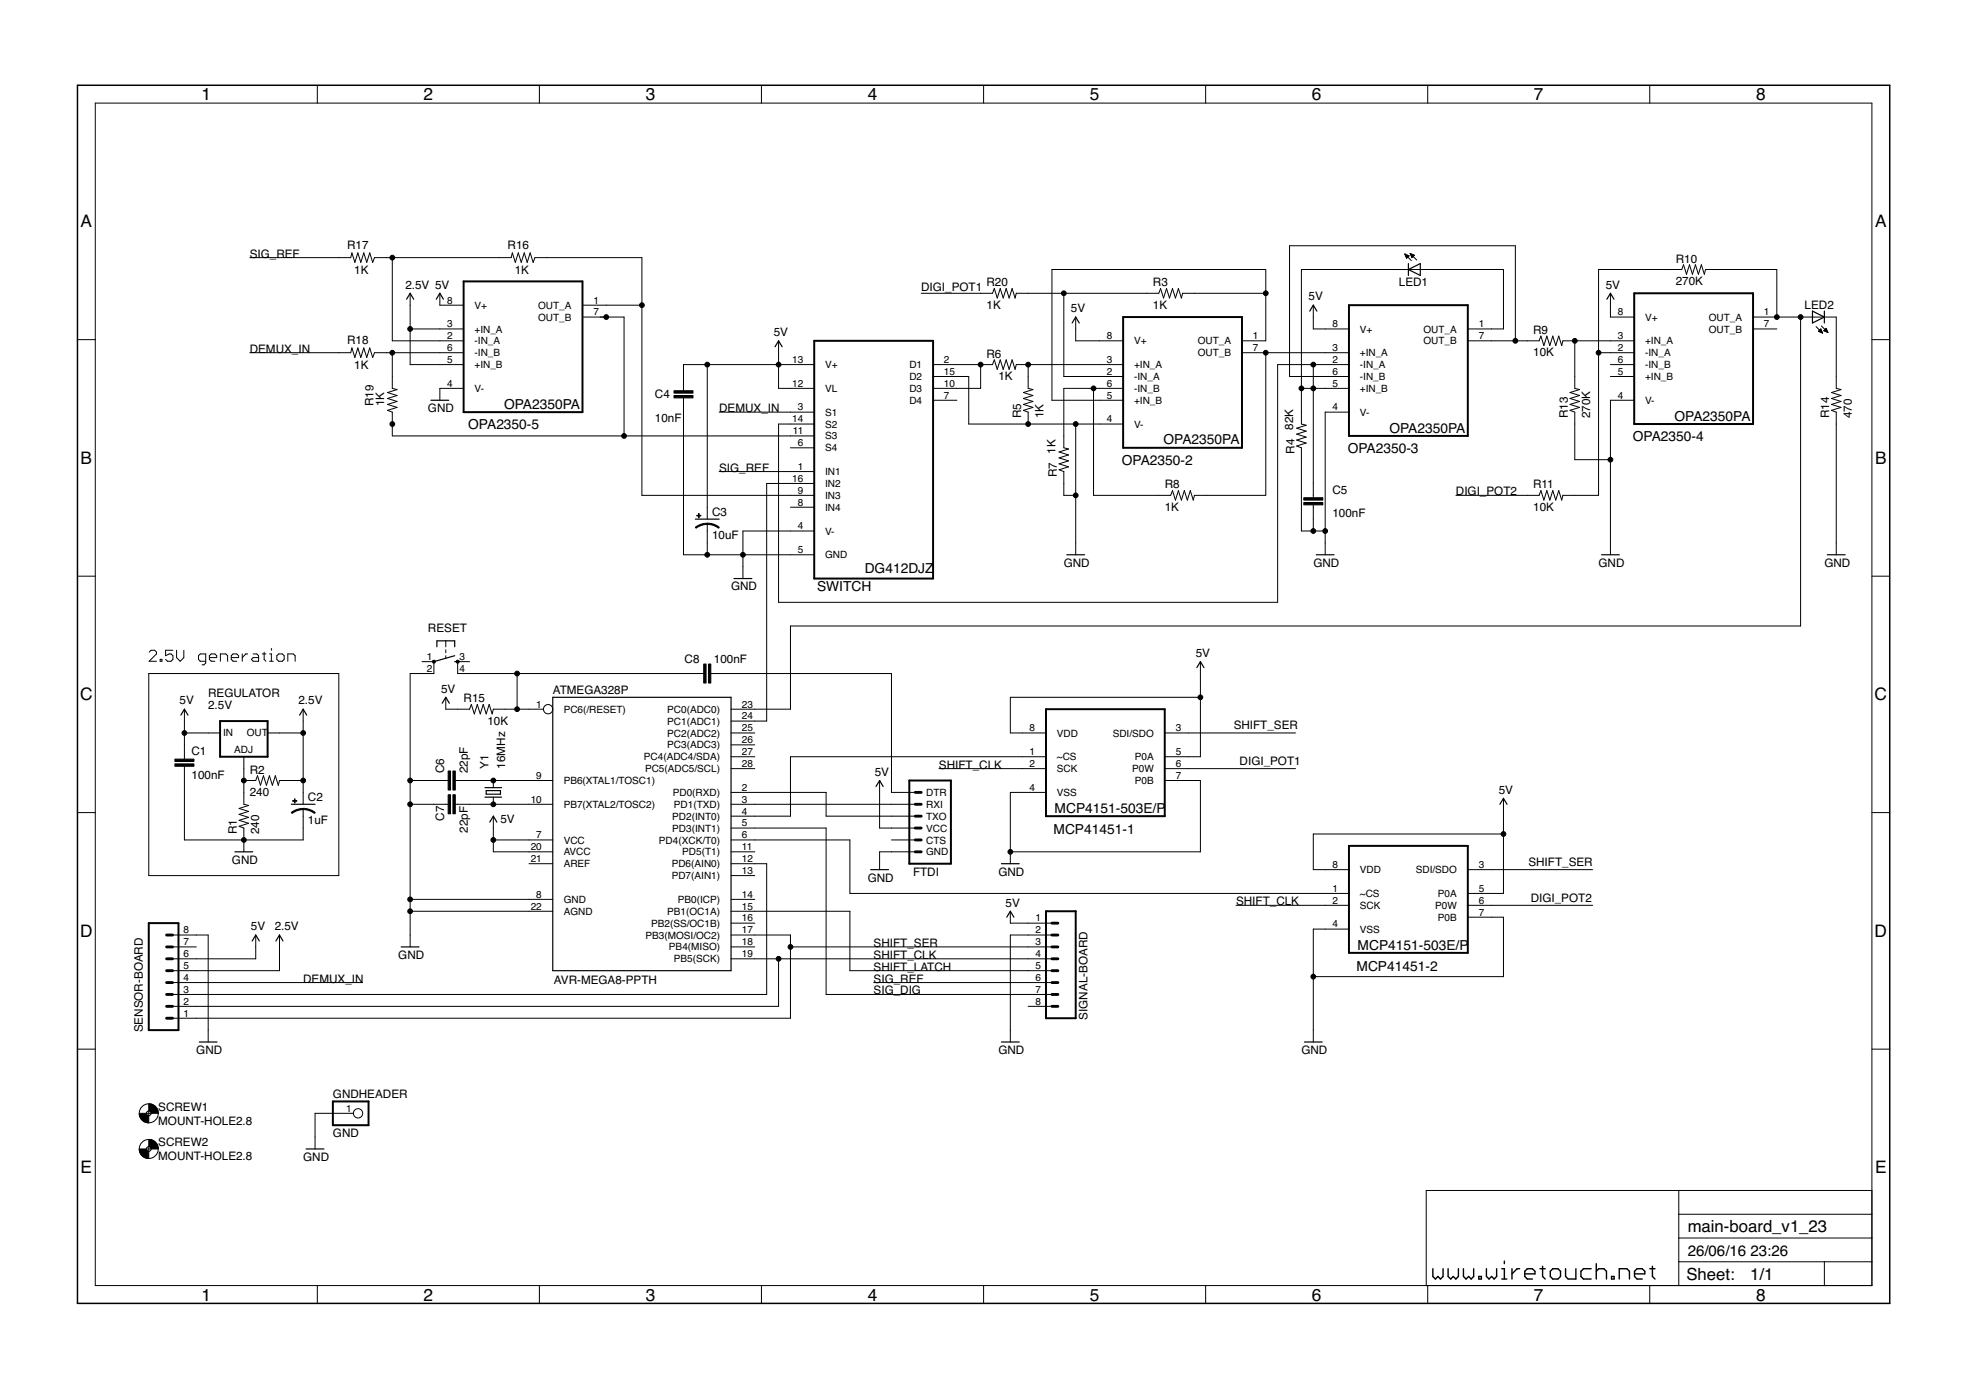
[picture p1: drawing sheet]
<svg xmlns="http://www.w3.org/2000/svg" width="420mm" height="297mm" viewBox="0 0 420 297" stroke-linecap="round" stroke-linejoin="round" font-family="sans-serif">
<g fill="none" stroke="#000" stroke-width=".21">
<path d="M67.8 18.2v3.8M115.3 18.2v3.8M162.7 18.2v3.8M210.2 18.2v3.8M257.7 18.2v3.8M305.1 18.2v3.8M352.6 18.2v3.8M20.4 22h379.6v252.7h-379.6zM53.4 55.1h21.6l.2-1.1 .6 2.1 .7-2.1 .6 2.1 .6-2.1 .7 2.1 .6-2.1 .7 2.1 .3-1h29.2l.3-1.1 .6 2.1 .7-2.1 .6 2.1 .6-2.1 .7 2.1 .6-2.1 .6 2.1 .4-1h22.9v50.8h36.8M83.8 55.1v17.7h15.3M300.2 54.3l1.4 1.4M300.2 54.3l.9 .4"/>
<path d="M300.2 54.3l.4 .9 .5-.5M300.2 54.3h.1M300.3 54.4h.3M300.3 54.6h.5M300.4 54.7h.7M300.4 54.8h.6M300.5 54.9h.4M300.5 55h.3M300.6 55.2h.1M301.4 54.2l1.4 1.4M301.4 54.2l.9 .3M301.4 54.2l.4 .9"/>
<path d="M301.4 54.2h.1M301.4 54.3h.3M301.5 54.4h.5M301.5 54.6h.8M301.6 54.7h.5M301.6 54.8h.4M301.7 54.9h.2M301.8 55h.1M302.3 54.5l-.5 .6M16.6 72.6h3.8M53.4 75.4h21.6l.2-1 .6 2 .7-2 .6 2 .6-2 .7 2 .6-2 .7 2 .3-1h19.1M83.8 75.4v7.6l1.1 .2-2.1 .7 2.1 .6-2.1 .7 2.1 .6-2.1 .6 2.1 .7-2.1 .6 1 .4v5.1h90.2"/>
<path d="M87.7 62.7v15.2h11.4M87.7 70.3h11.4M94 62.7v2.5h5.1M124.5 67.8h8.9v25.4M124.5 65.2h12.7M151.2 77.9v33M166.4 72.8v10.2h7.6M174 77.9h-27.9v5.6M196.9 62.7h15.2l.4-1 .6 2 .7-2 .6 2 .6-2 .7 2 .6-2 .6 2 .3-1h30.4l.4-1 .7 2 .6-2 .6 2 .7-2 .6 2 .6-2 .7 2 .2-1h17.8M199.4 77.9h12.7l.4-1 .6 2 .7-2 .6 2 .6-2 .7 2 .6-2 .6 2 .3-1h22.8M209.6 77.9v5.1h-10.2M219.7 77.9v5.1l1 .2-2 .7 2 .6-2 .7 2 .6-2 .6 2 .7-2 .6 1 .4v2.5"/>
<path d="M227.4 62.7v17.8h12.6M229.9 67.8v5h10.1M265.4 72.8h5.1v-15.2h-45.7v27.9h15.2M265.4 75.4h22.9M270.5 75.4v30.5h-15.2l-.3 1-.6-2.1-.7 2.1-.6-2.1-.6 2.1-.7-2.1-.6 2.1-.6-2.1-.4 1.1h-16.5v-22.9M280.7 65.2v5.1h7.6M280.7 77.9v28.5M288.3 77.9h-15.3v50.8h-106.6v-38.1h7.6M313.7 70.3h7.6v-12.7h-43.2v33l1 .3-2 .6 2 .6-2 .7 2 .6-2 .6 2 .7-2 .6 1 .4v17.8h5.1M313.7 72.8h15.2l.4-1 .6 2.1 .7-2.1 .6 2.1 .7-2.1 .6 2.1 .6-2.1 .7 2.1 .2-1.1h15.2M323.8 72.8v-20.3h-48.2v28h12.7M336.5 72.8v10.2l1.1 .2-2.1 .7 2.1 .6-2.1 .7 2.1 .6-2.1 .6 2.1 .7-2.1 .6 1 .4v10.1h7.7"/>
<path d="M341.6 75.4h7.6M344.2 77.9h5M344.2 62.7v5.1h5M374.6 70.3h5.1M374.6 67.8h17.8v15.2l1 .2-2 .7 2 .6-2 .7 2 .6-2 .6 2 .7-2 .6 1 .4v30.5M379.7 67.8v-10.2h-15.2l-.3 1-.6-2-.6 2-.7-2-.6 2-.6-2-.7 2-.6-2-.4 1h-17.8v48.3h-7.6l-.2 1-.7-2.1-.6 2.1-.6-2.1-.7 2.1-.6-2.1-.7 2.1-.6-2.1-.4 1.1h-17.8M384.8 67.8v66h-215.9v17.8h-12.7M388.1 69.8l1.4 1.4M388.7 70.7h.6M388.7 70.8h.7M388.8 70.6h.5M388.9 70.5h.3"/>
<path d="M389 71h.4M389.1 70.4h.1M389.1 70.3l.4 .9-.9-.4zM389.3 69.7l1.4 1.4M389.3 71.1h.2M389.8 70.7l.5-.5 .4 .9zM389.8 70.6h.6M389.9 70.7h.6M390 70.5h.4M390.1 70.4h.3M390.1 70.8h.4M390.2 70.2h.1"/>
<path d="M390.4 71h.2M400 72.6h3.9M99.1 83h-5.1v2.5M146.1 85v33.6h27.9M153.7 88.1h20.3M168.9 95.7h5.1M199.4 80.5h7.6v10.1h33M199.4 85.5h5.1M229.9 90.6v28M240 83h-12.6v12.7l1 .2-2.1 .7 2.1 .6-2.1 .7 2.1 .6-2.1 .6 2.1 .7-2.1 .6 1.1 .4v5.1h2.5M278.1 83h10.2M288.3 88.1h-5.1v30.5"/>
<path d="M344.2 80.5h5M349.2 85.5h-5v33.1M151.2 112v6.6M153.7 100.8h20.3M168.9 108.4h5.1M174 103.3h-10.1v50.8h-7.7M174 113.5h-15.2v10.1M280.7 107.9v5.6M16.6 123.1h3.8M31.9 139.4l.4-.4h.8l.3 .4v.3l-1.5 1.6h1.5M37 139h-1.6v1.1l.8-.4h.4l.4 .4v.8l-.4 .4h-.8l-.4-.4M37.7 139v1.5l.8 .8 .8-.8v-1.5"/>
<path d="M51.8 139.7v1.6M52.9 139.7h-.4l-.7 .8M54.1 139.7h.8l.4 .4v1.2h-1.2l-.4-.4 .4-.4h1.2M56 139.7h.8M56.5 139.4v1.5l.3 .4M57.6 139.7h.4v1.6M58 138.6v.4M95.3 136.9v1.3M95.3 138.9v.6M400 123.1h3.9M31.8 143.9h40.6v43.2h-40.6zM34.2 140.9h.4v.4h-.4z"/>
<path d="M39.4 156.6h7.6M39.4 151.6v10.6M44 141.3h-1.2l-.4-.4v-.8l.4-.4h1.2v2l-.4 .4h-.4M44.7 140.5h1.6v-.4l-.4-.4h-.8l-.4 .4v.8l.4 .4h.8M47.1 141.3v-1.6h1.2l.3 .4v1.2M49.4 140.5h1.6v-.4l-.4-.4h-.8l-.4 .4v.8l.4 .4h.8M57.2 156.6h7.6M57.6 141.3h.8M59.2 140.1l.4-.4h.7l.4 .4v.8l-.4 .4h-.7l-.4-.4zM61.5 141.3v-1.6h1.2l.4 .4v1.2M64.8 151.6v20.3M90.2 141.4h2.5v2.5h-5v58.5"/>
<path d="M95.3 149v2.6h5.1l.3-1.1 .7 2.1 .6-2.1 .6 2.1 .7-2.1 .6 2.1 .6-2.1 .7 2.1 .2-1h10.8M95.3 140.1v.7M100.4 141.4h-2.6v2.5h52.6M110.5 143.9v7.7M151.9 143.9h38.6v25.4h5.1M156.2 156.6h5.1M156.2 159.2h5.1M248.9 156.6h28M256.5 149h-40.6v7.6h7.6M256.5 141.4v20.3h-7.6M16.6 173.7h3.8M39.4 163.7v15.8h25.4v-6.6"/>
<path d="M52.1 161.7v10.2l1 .2-2 .7 2 .6-2 .6 2 .7-2 .6 2 .6-2 .7 1 .4v5M52.1 166.8h2.6l.3-1 .7 2 .6-2 .6 2 .7-2 .6 2 .6-2 .7 2 .2-1h5.1M87.7 166.8h8.1M87.7 171.9h8.1M97.3 166.8h20.8M97.3 171.9h20.8M105.4 179.5h12.7M105.4 174.4v7.6h12.7M105.4 166.8v1.5M105.4 170.3v1.6M156.2 171.9h39.4M156.2 179.5h25.4v11.4h106.7"/>
<path d="M156.2 177h20.4v35.5h48.2M156.2 169.3h20.4v5.1h19M156.2 164.3h5.1M156.2 161.7h5.1M188 166.8v10.2h7.6M190.5 179.5h5.1M200.7 164.3h22.8M223.5 161.7h-54.6v12.7h-12.7M223.5 169.3h-7.6v15.3M248.9 166.8h7.6v15.2h-40.6M248.9 164.3h28M321.3 178.2h-40.6v7.6h7.6"/>
<path d="M321.3 170.6v20.3h-7.6M400 173.7h3.9M36.9 199.8h7.6v22.9M54.7 199.8v5.1h-17.8M59.7 199.8v7.6h-22.8M87.7 192.2h30.4M87.7 194.7h30.4M113.1 184.6h5M156.2 187.1h5.1M156.2 192.2h5.1M156.2 194.7h25.4v12.7h43.2M156.2 184.6h7.7v27.9h-127"/>
<path d="M156.2 182h5.1M156.2 199.8h12.7v17.8h-132M156.2 197.3h5.1M195.6 182h-7.6v3.8M215.9 194.7v2.6h8.9M224.8 199.8h-8.9v22.9M264.2 193.5h24.1M288.3 198.5h-7.6v24.2M313.7 185.8h26.7M313.7 193.5h26.7M313.7 196h7.6v12.7h-40.6M36.9 202.4h5.1"/>
<path d="M36.9 210h40.6M156.2 204.9h68.6M156.2 202.4h5.1M166.4 204.9v10.2h-129.5M168.9 202.4h55.9M186.7 210h38.1M219.7 215.1h5.1M16.6 224.2h3.8M31.3 237.9h1M31.8 237.4v1M75.5 237.9h-8.2v7.6M400 224.2h3.9"/>
<path d="M31.3 245.5h1M31.8 245v1M358.8 254.4v20.3M358.8 259.5h41.2M400 254.4h-95.2v20.3M67.8 274.7v3.8M115.3 274.7v3.8M162.7 274.7v3.8M210.2 274.7v3.8M257.7 274.7v3.8M305.1 274.7v3.8M352.6 274.7v3.8"/>
<path d="M358.8 269.6h41.2M358.8 264.6h41.2M389.9 269.6v5.1"/>
<circle cx="117.1" cy="151.6" r=".99"/>
<circle cx="31.8" cy="237.9" r="2.03"/>
<circle cx="31.8" cy="237.9" r=".51"/>
<circle cx="76.5" cy="237.9" r=".99"/>
<circle cx="31.8" cy="245.5" r="2.03"/>
<circle cx="31.8" cy="245.5" r=".51"/>
</g>
<g fill="none" stroke="#000" stroke-width=".3">
<path d="M306.2 271.1v1.7l.6 .5 .5-.5 .5 .5 .6-.5v-1.7M309.5 271.1v1.7l.5 .5 .6-.5 .5 .5 .6-.5v-1.7M312.8 271.1v1.7l.5 .5 .6-.5 .5 .5 .5-.5v-1.7M316 272.8h.6v.5h-.6zM317.7 271.1v1.7l.5 .5 .6-.5 .5 .5 .5-.5v-1.7M321 273.3h1M321 271.1h.5v2.2M321.5 269.5v.5M323.1 271.1v2.2M324.8 271.1h-.6l-1.1 1.1M325.9 272.2h2.1v-.5l-.5-.6h-1.1l-.5 .6v1.1l.5 .5h1.1M329.1 271.1h1.1"/>
<path d="M329.7 270.6v2.2l.5 .5M331.9 271.1h1.1l.5 .6v1.1l-.5 .5h-1.1l-.6-.5v-1.1zM334.6 271.1v1.7l.5 .5h1.7v-2.2M340 271.1h-1.6l-.5 .6v1.1l.5 .5h1.6M341.1 271.7l.6-.6h1.1l.5 .6v1.6M341.1 270v3.3M344.4 272.8h.6v.5h-.6zM346.1 273.3v-2.2h1.6l.5 .6v1.6M349.3 272.2h2.2v-.5l-.5-.6h-1.1l-.6 .6v1.1l.6 .5h1.1M352.6 271.1h1.1M353.1 270.6v2.2l.6 .5"/>
</g>
<path d="M99.1 60.1h25.4v28h-25.4zM174 72.8h25.4v50.8h-25.4zM240 67.8h25.4v27.9h-25.4zM288.3 65.2h25.4v28h-25.4zM349.2 62.7h25.4v27.9h-25.4zM47 154.1h10.2v7.6h-10.2zM223.5 151.6h25.4v22.8h-25.4zM194.3 166.8h8.9v17.8h-8.9zM31.8 197.3h6.3v22.8h-6.3zM223.5 194.7h6.4v22.9h-6.4zM288.3 180.8h25.4v22.8h-25.4zM71.1 235.4h7.7v5.1h-7.7z" fill="none" stroke="#000" stroke-width=".42"/>
<g fill="none" stroke="#000" stroke-width=".25">
<path d="M301 57.6l2.5-1.3v2.6zM301 56.3v2.6M86.9 63.9l.8-1.2 .7 1.2M93.2 63.9l.8-1.2 .8 1.2M165.6 74.1l.8-1.3 .8 1.3M229.1 69l.8-1.2 .8 1.2M279.9 66.5l.8-1.3 .7 1.3M343.4 63.9l.8-1.2 .7 1.2M387.3 66.5l2.6 1.3-2.6 1.2zM389.9 66.5v2.5M92.1 85.5h3.8M148.6 110.9h5.1"/>
<path d="M228 118.6h3.8M281.3 118.6h3.8M342.3 118.6h3.8M390.5 118.6h3.8M93.4 138.2v-1.3h3.8v1.3M156.9 123.6h3.8M38.7 152.8l.7-1.2 .8 1.2M64 152.8l.8-1.2 .8 1.2M94.5 150.3l.8-1.3 .7 1.3M97.2 141.4h.6M97.2 140.1l-4.5 1.3M118.1 149h38.1v58.4h-38.1z"/>
<path d="M255.8 142.7l.7-1.3 .8 1.3M62.3 171.9h5M103.7 168.3h3.5M103.7 170.3h3.5M103.9 169h3.1v.7h-3.1zM104.7 175.7l.7-1.3 .8 1.3M187.2 168.1l.8-1.3 .7 1.3M320.5 171.9l.8-1.3 .8 1.3M50.2 182h3.8M186.1 185.8h3.8M214 184.6h3.8M215.2 196l.7-1.3 .8 1.3"/>
<path d="M53.9 201.1l.8-1.3 .7 1.3M59 201.1l.7-1.3 .8 1.3M85.7 202.4h3.9M42.6 222.7h3.8M214 222.7h3.8M278.8 222.7h3.8M65.4 245.5h3.8"/>
</g>
<g fill="#000" stroke="#000" stroke-width=".21">
<path d="M148.6 112.7l1.2-.7 1.4-.2v.3l-1.1 .1-1.3 .7z" fill-rule="evenodd"/>
<path d="M151.2 111.8l1.3 .2 1.2 .7-.1 .2-.9-.5-1.5-.3z" fill-rule="evenodd"/>
<path d="M62.3 173.6l1.2-.6 1.3-.2v.2l-1 .1-1.4 .7z" fill-rule="evenodd"/>
<path d="M64.8 172.7l1.4 .3 1.2 .6-.2 .2-1.4-.7-1-.1z" fill-rule="evenodd"/>
<path d="M29.8 237.9h1.5l.1 .3 .4 .2v1.5a2 2 0 0 1-2-2z" fill-rule="evenodd"/>
<path d="M31.8 235.9a2 2 0 0 1 2 2h-1.5l-.2-.4-.3-.1z" fill-rule="evenodd"/>
<path d="M29.8 245.5h1.5l.1 .3 .4 .2v1.6a2 2 0 0 1-2-2.1z" fill-rule="evenodd"/>
<path d="M31.8 243.5a2 2 0 0 1 2 2h-1.5l-.1-.3-.4-.2z" fill-rule="evenodd"/>
<circle cx="83.8" cy="55.1" r=".51"/>
<circle cx="83.8" cy="75.4" r=".51"/>
<circle cx="87.7" cy="70.3" r=".51"/>
<circle cx="129.6" cy="67.8" r=".51"/>
<circle cx="137.2" cy="65.2" r=".51"/>
<circle cx="151.2" cy="77.9" r=".51"/>
<circle cx="166.4" cy="77.9" r=".51"/>
<circle cx="209.6" cy="77.9" r=".51"/>
<circle cx="219.7" cy="77.9" r=".51"/>
<circle cx="227.4" cy="62.7" r=".51"/>
<circle cx="270.5" cy="62.7" r=".51"/>
<circle cx="270.5" cy="75.4" r=".51"/>
<circle cx="280.7" cy="77.9" r=".51"/>
<circle cx="323.8" cy="72.8" r=".51"/>
<circle cx="336.5" cy="72.8" r=".51"/>
<circle cx="341.6" cy="75.4" r=".51"/>
<circle cx="379.7" cy="67.8" r=".51"/>
<circle cx="384.8" cy="67.8" r=".51"/>
<circle cx="83.8" cy="90.6" r=".51"/>
<circle cx="133.4" cy="93.2" r=".51"/>
<circle cx="219.7" cy="90.6" r=".51"/>
<circle cx="229.9" cy="90.6" r=".51"/>
<circle cx="233.7" cy="83" r=".51"/>
<circle cx="278.1" cy="83" r=".51"/>
<circle cx="280.7" cy="83" r=".51"/>
<circle cx="344.2" cy="98.2" r=".51"/>
<circle cx="151.2" cy="118.6" r=".51"/>
<circle cx="158.8" cy="118.6" r=".51"/>
<circle cx="229.9" cy="105.9" r=".51"/>
<circle cx="280.7" cy="113.5" r=".51"/>
<circle cx="283.2" cy="113.5" r=".51"/>
<circle cx="39.4" cy="156.6" r=".51"/>
<circle cx="64.8" cy="156.6" r=".51"/>
<circle cx="92.7" cy="141.4" r=".32"/>
<circle cx="97.8" cy="141.4" r=".32"/>
<circle cx="110.5" cy="143.9" r=".51"/>
<circle cx="110.5" cy="151.6" r=".51"/>
<circle cx="256.5" cy="149" r=".51"/>
<circle cx="52.1" cy="179.5" r=".51"/>
<circle cx="52.1" cy="166.8" r=".51"/>
<circle cx="64.8" cy="166.8" r=".51"/>
<circle cx="87.7" cy="166.8" r=".51"/>
<circle cx="87.7" cy="171.9" r=".51"/>
<circle cx="105.4" cy="166.8" r=".51"/>
<circle cx="105.4" cy="171.9" r=".51"/>
<circle cx="105.4" cy="179.5" r=".51"/>
<circle cx="321.3" cy="178.2" r=".51"/>
<circle cx="87.7" cy="192.2" r=".51"/>
<circle cx="87.7" cy="194.7" r=".51"/>
<circle cx="215.9" cy="182" r=".51"/>
<circle cx="166.4" cy="204.9" r=".51"/>
<circle cx="168.9" cy="202.4" r=".51"/>
<circle cx="280.7" cy="208.7" r=".51"/>
</g>
<g fill="#000" stroke="#000" stroke-width=".21">
<path d="M144 84.5h4.1v.5h-4.1zM144 83.5h4.1v.5h-4.1zM148.9 110.1h.9v.2h-.9zM149.3 109.7h.1v.9h-.1zM278.6 107.4h4.1v.5h-4.1zM278.6 106.4h4.1v.5h-4.1zM150.4 141.9h.5v4.1h-.5zM151.4 141.9h.5v4.1h-.5zM37.4 163.2h4v.5h-4zM37.4 162.2h4v.5h-4zM62.5 171.1h.9v.1h-.9zM62.9 170.7h.2v.9h-.2z"/>
<path d="M95.8 164.8h.5v4h-.5zM95.8 169.8h.5v4.1h-.5zM96.8 164.8h.5v4h-.5zM96.8 169.8h.5v4.1h-.5z"/>
</g>
<g fill="none" stroke="#000" stroke-width=".61">
<path d="M195.6 174.4h1.3M195.6 171.9h1.3M195.6 169.3h1.3M195.6 179.5h1.3M195.6 177h1.3M35.6 199.8h1.3M195.6 182h1.3M224.8 199.8h1.3M224.8 197.3h1.3M35.6 202.4h1.3M35.6 207.4h1.3M35.6 204.9h1.3"/>
<path d="M35.6 210h1.3M35.6 212.5h1.3M35.6 215.1h1.3M35.6 217.6h1.3M224.8 202.4h1.3M224.8 207.4h1.3M224.8 204.9h1.3M224.8 210h1.3M224.8 212.5h1.3M224.8 215.1h1.3"/>
</g>
<path d="M16.6 18.2h387.3v260.3h-387.3z" fill="none" stroke="#000" stroke-width=".32"/>
<g font-size="3.7">
<text x="43.1" y="21.4">1</text>
<text x="90.5" y="21.4">2</text>
<text x="138" y="21.4">3</text>
<text x="185.5" y="21.4">4</text>
<text x="232.9" y="21.4">5</text>
<text x="280.4" y="21.4">6</text>
<text x="327.8" y="21.4">7</text>
<text x="375.3" y="21.4">8</text>
<text x="17.2" y="48.6">A</text>
<text x="400.7" y="48.6">A</text>
<text x="17.2" y="99.1">B</text>
<text x="400.7" y="99.1">B</text>
<text x="17.1" y="149.7">C</text>
<text x="400.6" y="149.7">C</text>
<text x="17.1" y="200.2">D</text>
<text x="400.6" y="200.2">D</text>
<text x="17.2" y="250.8">E</text>
<text x="400.7" y="250.8">E</text>
<text x="43.1" y="277.9">1</text>
<text x="90.5" y="277.9">2</text>
<text x="138" y="277.9">3</text>
<text x="185.5" y="277.9">4</text>
<text x="232.9" y="277.9">5</text>
<text x="280.4" y="277.9">6</text>
<text x="327.8" y="277.9">7</text>
<text x="375.3" y="277.9">8</text>
</g>
<g font-size="3.6">
<text x="360.7" y="263.3">main-board_v1_23</text>
<text x="360.4" y="273.6">Sheet:</text>
<text x="374" y="273.5">1/1</text>
</g>
<g font-size="3.2">
<text x="360.7" y="268.4">26/06/16</text>
<text x="374.1" y="268.4">23:26</text>
</g>
<g font-size="2.9">
<text x="107.7" y="87.4">OPA2350PA</text>
<text x="357.9" y="89.9">OPA2350PA</text>
<text x="100.1" y="91.7">OPA2350-5</text>
<text x="248.7" y="95">OPA2350PA</text>
<text x="296.9" y="92.4">OPA2350PA</text>
<text x="349" y="94.2">OPA2350-4</text>
<text x="239.8" y="99.3">OPA2350-2</text>
<text x="288" y="96.7">OPA2350-3</text>
<text x="184.8" y="122.5">DG412DJZ</text>
<text x="174.6" y="126.2">SWITCH</text>
<text x="225.4" y="173.8">MCP4151-503E/P</text>
<text x="225.2" y="178.2">MCP41451-1</text>
<text x="290.1" y="203">MCP4151-503E/P</text>
<text x="289.9" y="207.4">MCP41451-2</text>
</g>
<g font-size="2.5">
<text x="74.2" y="53.3">R17</text>
<text x="108.5" y="53.3">R16</text>
<text x="53.4" y="55.1">SIG_REF</text>
<text x="75.7" y="58.6">1K</text>
<text x="110" y="58.6">1K</text>
<text x="358.1" y="56.1">R10</text>
<text x="86.6" y="61.7">2.5V 5V</text>
<text x="196.9" y="62.2">DIGI_POT1</text>
<text x="210.8" y="66">1K</text>
<text x="210.8" y="61.2">R20</text>
<text x="246.4" y="66">1K</text>
<text x="246.4" y="61.2">R3</text>
<text x="279.7" y="64.2">5V</text>
<text x="299" y="61.2">LED1</text>
<text x="343.2" y="61.7">5V</text>
<text x="358.1" y="60.9">270K</text>
<text x="385.7" y="66">LED2</text>
<text x="165.4" y="71.8">5V</text>
<text x="228.9" y="66.7">5V</text>
<text x="327.7" y="71.3">R9</text>
<text x="53.4" y="75.4">DEMUX_IN</text>
<text x="74.2" y="73.6">R18</text>
<text x="210.8" y="76.4">R6</text>
<text x="327.7" y="76.1">10K</text>
<text x="75.7" y="78.9">1K</text>
<text x="213.4" y="81.2">1K</text>
<text x="79.8" y="86.8" transform="rotate(-90 79.8 86.8)">R19</text>
<text x="82.1" y="86.8" transform="rotate(-90 82.1 86.8)">1K</text>
<text x="91.5" y="88.1">GND</text>
<text x="140" y="85.2">C4</text>
<text x="153.7" y="88.1">DEMUX_IN</text>
<text x="218.2" y="89.3" transform="rotate(-90 218.2 89.3)">R5</text>
<text x="223" y="89.3" transform="rotate(-90 223 89.3)">1K</text>
<text x="335.1" y="89.3" transform="rotate(-90 335.1 89.3)">R13</text>
<text x="339.9" y="89.3" transform="rotate(-90 339.9 89.3)">270K</text>
<text x="390.9" y="89.3" transform="rotate(-90 390.9 89.3)">R14</text>
<text x="395.7" y="89.3" transform="rotate(-90 395.7 89.3)">470</text>
<text x="140" y="90.2">10nF</text>
<text x="276.4" y="91.9" transform="rotate(-90 276.4 91.9)">82K</text>
<text x="153.7" y="100.8">SIG_REF</text>
<text x="225.6" y="97" transform="rotate(-90 225.6 97)">1K</text>
<text x="276.6" y="97" transform="rotate(-90 276.6 97)">R4</text>
<text x="225.8" y="102" transform="rotate(-90 225.8 102)">R7</text>
<text x="248.9" y="104.4">R8</text>
<text x="284.7" y="105.5">C5</text>
<text x="311.2" y="105.8">DIGI_POT2</text>
<text x="327.7" y="104.4">R11</text>
<text x="152.2" y="110.3">C3</text>
<text x="248.9" y="109.1">1K</text>
<text x="284.7" y="110.5">100nF</text>
<text x="327.7" y="109.1">10K</text>
<text x="152.2" y="115.1">10uF</text>
<text x="227.3" y="121.1">GND</text>
<text x="280.7" y="121.1">GND</text>
<text x="341.6" y="121.1">GND</text>
<text x="389.9" y="121.1">GND</text>
<text x="156.2" y="126.2">GND</text>
<text x="91.5" y="135.1">RESET</text>
<text x="146.3" y="141.7">C8</text>
<text x="152.6" y="141.7">100nF</text>
<text x="255.5" y="140.4">5V</text>
<text x="44.5" y="149">REGULATOR</text>
<text x="94.3" y="148">5V</text>
<text x="118.1" y="148.3">ATMEGA328P</text>
<text x="38.4" y="150.5">5V</text>
<text x="44.5" y="151.6">2.5V</text>
<text x="63.8" y="150.5">2.5V</text>
<text x="99.1" y="150.1">R15</text>
<text x="104.2" y="154.9">10K</text>
<text x="263.7" y="155.9">SHIFT_SER</text>
<text x="40.9" y="161.3">C1</text>
<text x="40.9" y="166.4">100nF</text>
<text x="53.4" y="165.3">R2</text>
<text x="94.9" y="165.3" transform="rotate(-90 94.9 165.3)">C6</text>
<text x="100" y="165.3" transform="rotate(-90 100 165.3)">22pF</text>
<text x="104.4" y="164.3" transform="rotate(-90 104.4 164.3)">Y1</text>
<text x="108" y="164.3" transform="rotate(-90 108 164.3)">16MHz</text>
<text x="187" y="165.8">5V</text>
<text x="200.7" y="164.3">SHIFT_CLK</text>
<text x="264.9" y="163.5">DIGI_POT1</text>
<text x="53.4" y="170.1">240</text>
<text x="65.8" y="171.2">C2</text>
<text x="320.3" y="169.6">5V</text>
<text x="50.6" y="178.2" transform="rotate(-90 50.6 178.2)">R1</text>
<text x="55.4" y="178.2" transform="rotate(-90 55.4 178.2)">240</text>
<text x="65.8" y="176.1">1uF</text>
<text x="94.9" y="175.4" transform="rotate(-90 94.9 175.4)">C7</text>
<text x="100" y="178" transform="rotate(-90 100 178)">22pF</text>
<text x="107" y="175.9">5V</text>
<text x="49.6" y="184.6">GND</text>
<text x="326.6" y="185.1">SHIFT_SER</text>
<text x="185.4" y="188.4">GND</text>
<text x="195.1" y="187.1">FTDI</text>
<text x="213.4" y="187.1">GND</text>
<text x="214.9" y="193.7">5V</text>
<text x="264.2" y="193.5">SHIFT_CLK</text>
<text x="327.2" y="192.7">DIGI_POT2</text>
<text x="53.6" y="198.8">5V</text>
<text x="58.7" y="198.8">2.5V</text>
<text x="186.7" y="202.4">SHIFT_SER</text>
<text x="64.8" y="210">DEMUX_IN</text>
<text x="85.1" y="204.9">GND</text>
<text x="186.7" y="204.9">SHIFT_CLK</text>
<text x="186.7" y="210">SIG_REF</text>
<text x="186.7" y="207.4">SHIFT_LATCH</text>
<text x="118.4" y="210.2">AVR-MEGA8-PPTH</text>
<text x="186.7" y="212.5">SIG_DIG</text>
<text x="30.5" y="220.6" transform="rotate(-90 30.5 220.6)">SENSOR-BOARD</text>
<text x="232.4" y="217.9" transform="rotate(-90 232.4 217.9)">SIGNAL-BOARD</text>
<text x="41.9" y="225.2">GND</text>
<text x="213.4" y="225.2">GND</text>
<text x="278.1" y="225.2">GND</text>
<text x="33.8" y="237.3">SCREW1</text>
<text x="71.2" y="234.7">GNDHEADER</text>
<text x="33.8" y="240.4">MOUNT-HOLE2.8</text>
<text x="33.8" y="244.9">SCREW2</text>
<text x="71.2" y="243">GND</text>
<text x="33.8" y="248">MOUNT-HOLE2.8</text>
<text x="64.8" y="248.1">GND</text>
</g>
<g font-size="2.1">
<text x="95.6" y="64.9">8</text>
<text x="101.4" y="66">V+</text>
<text x="115" y="66">OUT_A</text>
<text x="126.8" y="64.9">1</text>
<text x="95.6" y="69.9">3</text>
<text x="101.4" y="71.1">+IN_A</text>
<text x="115" y="68.5">OUT_B</text>
<text x="126.8" y="67.4">7</text>
<text x="284.8" y="69.9">8</text>
<text x="290.6" y="71.1">V+</text>
<text x="304.2" y="71.1">OUT_A</text>
<text x="316" y="69.9">1</text>
<text x="345.7" y="67.4">8</text>
<text x="351.6" y="68.5">V+</text>
<text x="365.2" y="68.5">OUT_A</text>
<text x="365.2" y="71.1">OUT_B</text>
<text x="377" y="67.4">1</text>
<text x="377" y="69.9">7</text>
<text x="95.6" y="72.5">2</text>
<text x="95.6" y="75">6</text>
<text x="95.6" y="77.6">5</text>
<text x="101.4" y="73.6">-IN_A</text>
<text x="101.4" y="76.1">-IN_B</text>
<text x="169.3" y="77.6">13</text>
<text x="201.7" y="77.6">2</text>
<text x="236.5" y="72.5">8</text>
<text x="236.5" y="77.6">3</text>
<text x="242.4" y="73.6">V+</text>
<text x="256" y="73.6">OUT_A</text>
<text x="256" y="76.1">OUT_B</text>
<text x="267.8" y="72.5">1</text>
<text x="267.8" y="75">7</text>
<text x="284.8" y="75">3</text>
<text x="284.8" y="77.6">2</text>
<text x="290.6" y="76.1">+IN_A</text>
<text x="304.2" y="73.6">OUT_B</text>
<text x="316" y="72.5">7</text>
<text x="345.7" y="72.5">3</text>
<text x="345.7" y="75">2</text>
<text x="345.7" y="77.6">6</text>
<text x="351.6" y="73.6">+IN_A</text>
<text x="351.6" y="76.1">-IN_A</text>
<text x="95.6" y="82.6">4</text>
<text x="101.4" y="78.7">+IN_B</text>
<text x="101.4" y="83.8">V-</text>
<text x="169.3" y="82.6">12</text>
<text x="176.3" y="78.7">V+</text>
<text x="176.3" y="83.8">VL</text>
<text x="194.3" y="78.7">D1</text>
<text x="194.3" y="81.2">D2</text>
<text x="194.3" y="83.8">D3</text>
<text x="201.7" y="80.1">15</text>
<text x="201.7" y="82.6">10</text>
<text x="236.5" y="80.1">2</text>
<text x="236.5" y="82.6">6</text>
<text x="242.4" y="78.7">+IN_A</text>
<text x="242.4" y="81.2">-IN_A</text>
<text x="242.4" y="83.8">-IN_B</text>
<text x="284.8" y="80.1">6</text>
<text x="284.8" y="82.6">5</text>
<text x="290.6" y="78.7">-IN_A</text>
<text x="290.6" y="81.2">-IN_B</text>
<text x="290.6" y="83.8">+IN_B</text>
<text x="345.7" y="80.1">5</text>
<text x="351.6" y="78.7">-IN_B</text>
<text x="351.6" y="81.2">+IN_B</text>
<text x="170.5" y="87.7">3</text>
<text x="176.3" y="88.8">S1</text>
<text x="194.3" y="86.3">D4</text>
<text x="201.7" y="85.2">7</text>
<text x="236.5" y="85.2">5</text>
<text x="242.4" y="86.3">+IN_B</text>
<text x="284.8" y="87.7">4</text>
<text x="290.6" y="88.8">V-</text>
<text x="345.7" y="85.2">4</text>
<text x="351.6" y="86.3">V-</text>
<text x="169.3" y="90.3">14</text>
<text x="169.4" y="92.8">11</text>
<text x="170.5" y="95.3">6</text>
<text x="176.3" y="91.4">S2</text>
<text x="176.3" y="93.9">S3</text>
<text x="236.5" y="90.3">4</text>
<text x="242.4" y="91.4">V-</text>
<text x="170.5" y="100.4">1</text>
<text x="176.3" y="96.5">S4</text>
<text x="176.3" y="101.5">IN1</text>
<text x="169.3" y="103">16</text>
<text x="170.5" y="105.5">9</text>
<text x="176.3" y="104.1">IN2</text>
<text x="176.3" y="106.6">IN3</text>
<text x="170.5" y="108">8</text>
<text x="170.5" y="113.1">4</text>
<text x="176.3" y="109.1">IN4</text>
<text x="170.5" y="118.2">5</text>
<text x="176.3" y="114.2">V-</text>
<text x="176.3" y="119.3">GND</text>
<text x="91.2" y="141">1</text>
<text x="91.2" y="143.6">2</text>
<text x="98.2" y="141">3</text>
<text x="98.2" y="143.6">4</text>
<text x="114.6" y="151.2">1</text>
<text x="120.5" y="152.3">PC6(/RESET)</text>
<text x="142.6" y="154.9">PC1(ADC1)</text>
<text x="142.6" y="152.3">PC0(ADC0)</text>
<text x="158.6" y="153.7">24</text>
<text x="158.6" y="151.2">23</text>
<text x="47.7" y="157.3">IN</text>
<text x="50.1" y="161">ADJ</text>
<text x="52.7" y="157.3">OUT</text>
<text x="142.6" y="159.9">PC3(ADC3)</text>
<text x="142.6" y="157.4">PC2(ADC2)</text>
<text x="158.6" y="161.4">27</text>
<text x="158.6" y="158.8">26</text>
<text x="158.6" y="156.3">25</text>
<text x="220" y="156.3">8</text>
<text x="220" y="161.4">1</text>
<text x="225.9" y="157.4">VDD</text>
<text x="237.8" y="157.4">SDI/SDO</text>
<text x="251.3" y="156.3">3</text>
<text x="251.3" y="161.4">5</text>
<text x="114.6" y="166.4">9</text>
<text x="120.5" y="167.6">PB6(XTAL1/TOSC1)</text>
<text x="137.6" y="162.5">PC4(ADC4/SDA)</text>
<text x="137.8" y="165">PC5(ADC5/SCL)</text>
<text x="158.6" y="163.9">28</text>
<text x="220" y="163.9">2</text>
<text x="225.9" y="162.5">~CS</text>
<text x="225.9" y="165">SCK</text>
<text x="242" y="165">P0W</text>
<text x="242.6" y="162.5">P0A</text>
<text x="242.6" y="167.6">P0B</text>
<text x="251.3" y="163.9">6</text>
<text x="251.3" y="166.4">7</text>
<text x="113.4" y="171.5">10</text>
<text x="120.5" y="172.6">PB7(XTAL2/TOSC2)</text>
<text x="143.8" y="170.1">PD0(RXD)</text>
<text x="144" y="172.6">PD1(TXD)</text>
<text x="158.6" y="171.5">3</text>
<text x="158.6" y="169">2</text>
<text x="197.9" y="170.1">DTR</text>
<text x="197.9" y="172.6">RXI</text>
<text x="220" y="169">4</text>
<text x="225.9" y="170.1">VSS</text>
<text x="114.6" y="179.1">7</text>
<text x="143.7" y="177.7">PD3(INT1)</text>
<text x="143.7" y="175.2">PD2(INT0)</text>
<text x="158.6" y="179.1">6</text>
<text x="158.6" y="176.6">5</text>
<text x="158.6" y="174.1">4</text>
<text x="197.9" y="175.2">TXO</text>
<text x="197.9" y="177.7">VCC</text>
<text x="113.4" y="184.2">21</text>
<text x="113.4" y="181.7">20</text>
<text x="120.5" y="180.3">VCC</text>
<text x="120.5" y="185.3">AREF</text>
<text x="120.5" y="182.8">AVCC</text>
<text x="140.8" y="180.3">PD4(XCK/T0)</text>
<text x="143.6" y="185.3">PD6(AIN0)</text>
<text x="145.8" y="182.8">PD5(T1)</text>
<text x="158.6" y="184.2">12</text>
<text x="158.6" y="181.7">11</text>
<text x="197.9" y="180.3">CTS</text>
<text x="197.9" y="182.8">GND</text>
<text x="284.8" y="185.5">8</text>
<text x="316" y="185.5">3</text>
<text x="114.6" y="191.8">8</text>
<text x="143.6" y="187.9">PD7(AIN1)</text>
<text x="158.6" y="191.8">14</text>
<text x="158.6" y="186.8">13</text>
<text x="284.8" y="190.6">1</text>
<text x="290.6" y="186.6">VDD</text>
<text x="290.6" y="191.7">~CS</text>
<text x="302.6" y="186.6">SDI/SDO</text>
<text x="307.3" y="191.7">P0A</text>
<text x="316" y="190.6">5</text>
<text x="113.4" y="194.4">22</text>
<text x="120.5" y="193">GND</text>
<text x="120.5" y="195.5">AGND</text>
<text x="142.6" y="195.5">PB1(OC1A)</text>
<text x="144.9" y="193">PB0(ICP)</text>
<text x="158.6" y="196.9">16</text>
<text x="158.6" y="194.4">15</text>
<text x="221.3" y="196.9">1</text>
<text x="284.8" y="193.1">2</text>
<text x="290.6" y="194.2">SCK</text>
<text x="306.7" y="194.2">P0W</text>
<text x="307.3" y="196.8">P0B</text>
<text x="316" y="193.1">6</text>
<text x="316" y="195.6">7</text>
<text x="39.2" y="202">7</text>
<text x="39.2" y="199.5">8</text>
<text x="138" y="200.6">PB3(MOSI/OC2)</text>
<text x="139.2" y="198">PB2(SS/OC1B)</text>
<text x="143" y="203.1">PB4(MISO)</text>
<text x="158.6" y="202">18</text>
<text x="158.6" y="199.5">17</text>
<text x="221.3" y="199.5">2</text>
<text x="221.3" y="202">3</text>
<text x="284.8" y="198.2">4</text>
<text x="290.6" y="199.3">VSS</text>
<text x="39.2" y="209.6">4</text>
<text x="39.2" y="207.1">5</text>
<text x="39.2" y="204.5">6</text>
<text x="144" y="205.7">PB5(SCK)</text>
<text x="158.6" y="204.5">19</text>
<text x="221.3" y="204.5">4</text>
<text x="221.3" y="207.1">5</text>
<text x="221.3" y="209.6">6</text>
<text x="39.2" y="214.7">2</text>
<text x="39.2" y="212.2">3</text>
<text x="221.3" y="212.2">7</text>
<text x="221.3" y="214.7">8</text>
<text x="39.2" y="217.2">1</text>
<text x="74" y="237.5">1</text>
</g>
</svg>
